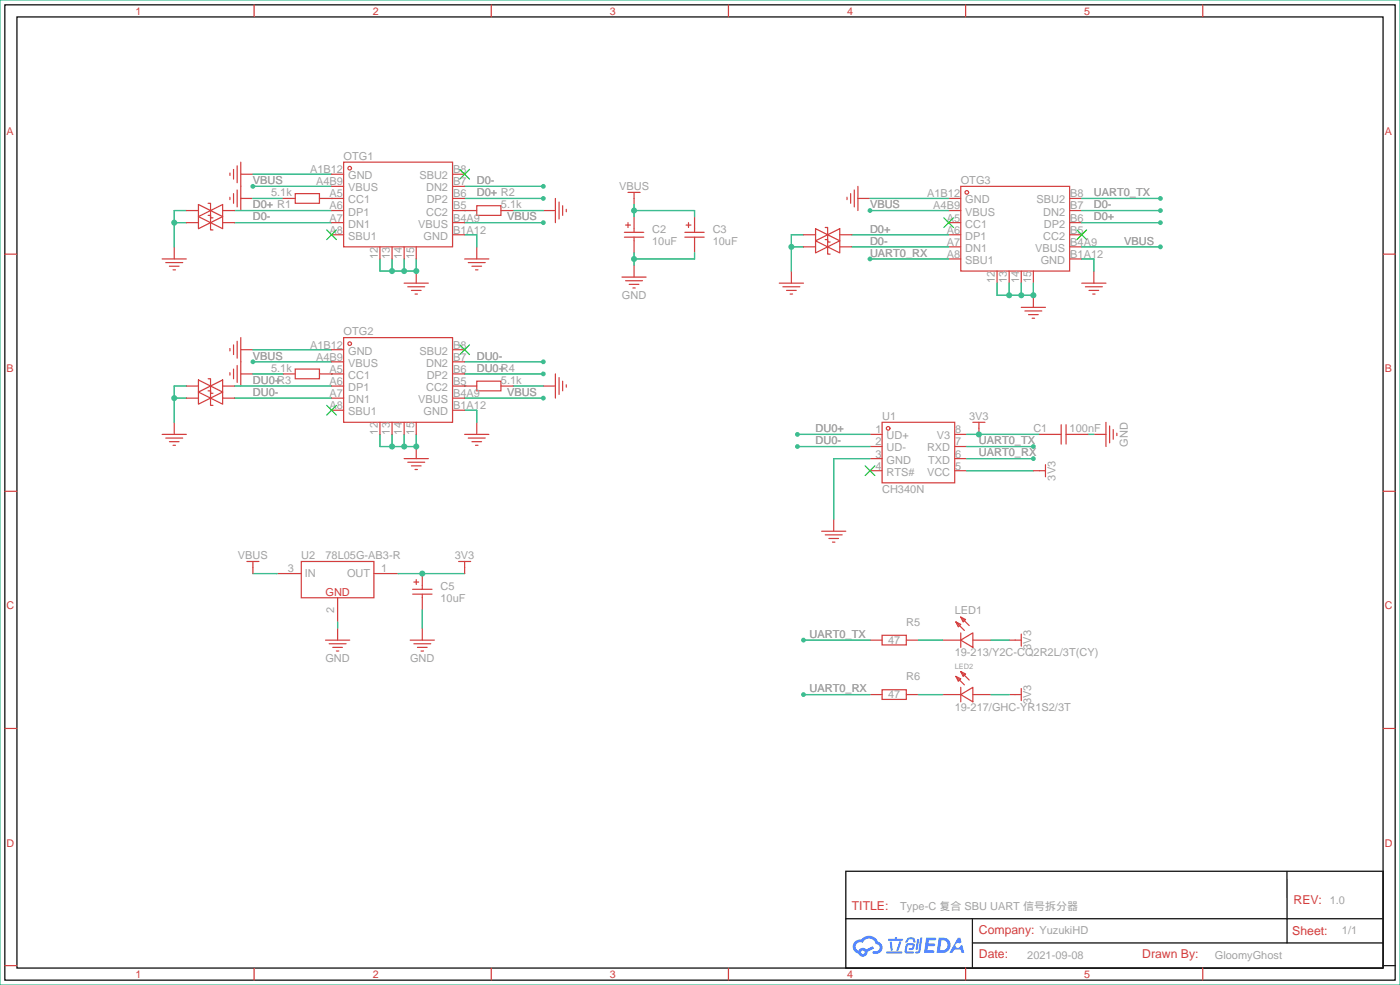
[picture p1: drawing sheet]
<svg xmlns="http://www.w3.org/2000/svg" width="294mm" height="207mm" viewBox="0 0 294 207" stroke-linecap="round" stroke-linejoin="round" font-family="sans-serif">
<path d="M0 0h293.9v206.8h-293.9z" fill="#fff" stroke="#3dbd91" stroke-width=".25"/>
<g fill="#3dbd91">
<circle cx="114" cy="46.7" r=".51"/>
<circle cx="114" cy="39.1" r=".51"/>
<circle cx="53.1" cy="39.1" r=".51"/>
<circle cx="114" cy="41.7" r=".51"/>
<circle cx="216.9" cy="93.7" r=".51"/>
<circle cx="216.9" cy="96.3" r=".51"/>
<circle cx="167.4" cy="91.2" r=".51"/>
<circle cx="167.4" cy="93.7" r=".51"/>
<circle cx="114" cy="83.6" r=".51"/>
<circle cx="114" cy="75.9" r=".51"/>
<circle cx="53.1" cy="75.9" r=".51"/>
<circle cx="114" cy="78.5" r=".51"/>
<circle cx="168.7" cy="134.4" r=".51"/>
<circle cx="168.7" cy="145.8" r=".51"/>
<circle cx="243.6" cy="51.8" r=".51"/>
<circle cx="243.6" cy="44.2" r=".51"/>
<circle cx="182.6" cy="44.2" r=".51"/>
<circle cx="243.6" cy="41.7" r=".51"/>
<circle cx="182.6" cy="54.4" r=".51"/>
<circle cx="243.6" cy="46.7" r=".51"/>
</g>
<path d="M1 1h291.9v204.7h-291.9zM3.6 3.6h286.7v199.6h-286.7zM177.5 182.9h112.8v20.3h-112.8zM177.6 192.8h112.6M204.1 197.9h86.1M204.1 192.8v10.2M270.2 182.9v15M290.3 202.7h2.6" fill="none" stroke="#000" stroke-width=".25"/>
<g fill="none" stroke="#d43d3d" stroke-width=".25">
<path d="M53.3 1v2.6M103.1 1v2.6M152.9 1v2.6M202.7 1v2.6M252.5 1v2.6M1 53.3h2.6M290.3 53.3h2.6M1 103.1h2.6M290.3 103.1h2.6M1 152.9h2.6M290.3 152.9h2.6M1 202.7h2.6"/>
<path d="M53.3 203.2v2.5M103.1 203.2v2.5M152.9 203.2v2.5M202.7 203.2v2.5M252.5 203.2v2.5"/>
</g>
<g fill="#5487ff">
<path d="M194.4 196.8h1.8l.3 .1-.1 .4-1.4 .1-.1 .6h1.2l.2 .3-.3 .3h-1.2l-.1 .9h1.3l.2 .2-.2 .3h-2z"/>
<path d="M201.1 196.8h.5l.2 1-.4 .2a.54 .54 0 0 0-.8 .2 .54 .54 0 0 0 .3 .8 .54 .54 0 0 0 .7-.5l.4-.2 .4 1.7h-.6l-.2-.7h-1.3l-.3 .7h-.7z"/>
<path d="M192.5 197.1h.5l-.4 2.1-.2 .2-.2-.2z"/>
<path d="M193.2 196.8h.4l-.4 2.8a.64 .64 0 0 1-.4 .5 .64 .64 0 0 1-.7-.2l.7-.3z"/>
<path d="M190.5 196.9l.5-.1h.8l.4 1-.4 .1-.3-.7-.7 .1a.68 .68 0 0 1-.7 .6l-.1-.2z"/>
<path d="M190.3 198.1l1.3-.1a.75 .75 0 0 1 .4 .8 .75 .75 0 0 1-.6 .6h-.6l-.1-.2 .3-.2h.4l.2-.6h-1l-.3 1.3h1.4l.2 .3-.3 .2h-1.3l-.3-.2-.1-.4z"/>
<path d="M186.1 199.7h3.1l.2 .2-.2 .3h-3.1z"/>
<path d="M188.7 197.6h.5l-.3 1.2a.73 .73 0 0 1-.5 .8l-.2-.2z"/>
<path d="M186.8 197.7h.4l.2 1.7-.2 .2-.2-.2z"/>
<path d="M186.4 197.1h1.4l.1-.4h.4v.4h1.1l.2 .2-.3 .2h-2.8z"/>
<path d="M197.1 196.8l-.5 3.2h1.1a1.64 1.64 0 0 0 1.8-1.6 1.64 1.64 0 0 0-1.9-1.6zM197.6 197.4a1.08 1.08 0 0 1 1.3 1.1 1.08 1.08 0 0 1-1.4 1h-.2z"/>
<path d="M179.5 197.6a1.5 1.5 0 0 0 .7 2.6 .99 .99 0 0 0 1.1 .6 .99 .99 0 0 0 .8-1l1.4-.7-.3-.5-1.3 .7-.2-.2a1 1 0 0 0-1.5 .5 .95 .95 0 0 1-.5-1.4 .95 .95 0 0 1 1.4-.3 1.46 1.46 0 0 1 1.5-.9 1.46 1.46 0 0 1 1.3 1.2 .78 .78 0 0 1 .7 1 .78 .78 0 0 1-1.1 .4 .3 .3 0 0 0-.4 .3 .3 .3 0 0 0 .3 .3 1.36 1.36 0 0 0 1.8-.8 1.36 1.36 0 0 0-.9-1.7 2.16 2.16 0 0 0-3.6-.5l-.7 .1zM180.8 199.9a.37 .37 0 0 1 .7 0 .37 .37 0 0 1-.7 0z"/>
</g>
<g fill="none" stroke="#d43d3d" stroke-width=".25">
<path d="M48.3 36.3v.5M49 35.6v2M49.8 34.8v3.6M49.8 39.9v3.5M50.5 36.6h2.6M50.5 34v10.2M69.6 36.6h2.5M69.6 39.1h2.5M72.1 34h22.9v17.8h-22.9zM95 36.6h2.5M95 39.1h2.5M179.3 39.9v3.5"/>
<path d="M180.1 39.1v5.1M201.7 39.1h22.8v17.8h-22.8zM34 54.4h5.1M34.8 55.1h3.6M35.6 55.9h2M36.3 56.6h.5M36.6 51.8v2.6M39.1 44.2h2.6M39.1 46.7h2.6M41.7 42.9l2.5 1.3-2.5 1.3zM41.7 45.5l2.5 1.2-2.5 1.3zM43.7 42.7h.5v3h.5"/>
<path d="M43.7 45.2h.5v3.1h.5M44.2 44.2l2.5-1.3v2.6zM44.2 46.7l2.5-1.2v2.5zM46.7 44.2h2.6M46.7 46.7h2.6M48.3 41.4v.5M49 40.6v2.1M50.5 41.7h2.6M59.4 41.7h2.6M62 40.6h5.1v2.1h-5.1zM67.1 41.7h5M69.6 44.2h2.5"/>
<path d="M69.6 46.7h2.5M69.6 49.3h2.5M79.8 51.8v2.6M82.3 51.8v2.6M84.8 59.4h5.1M84.8 51.8v2.6M87.4 51.8v2.6M87.4 56.9v2.5M95 44.2h5.1M95 41.7h2.5M95 46.7h2.5M95 49.3h2.5"/>
<path d="M97.5 54.4h5.1M98.3 55.1h3.6M99.1 55.9h2M99.8 56.6h.5M100.1 43.2h5.1v2h-5.1zM100.1 51.8v2.6M105.2 44.2h2.5M114 44.2h2.6M116.6 41.7v5M117.3 42.4v3.6M118.1 43.2v2M118.9 43.9v.6"/>
<path d="M130.6 58.2h5M131.1 48.8h4M131.1 49.8h4M131.3 47.2h1M131.3 58.9h3.6M131.8 46.7v1.1M131.8 40.4h2.6M132.1 59.7h2M133.1 40.4v2.5M133.1 45.5v3.3M133.1 49.8v3.3M133.1 55.6v2.6"/>
<path d="M143.8 48.8h4M143.8 49.8h4M144 47.2h1M144.5 46.7v1.1M145.8 45.5v3.3M145.8 49.8v3.3M163.6 59.4h5.1M166.1 56.9v2.5M168.7 49.3h2.5M168.7 51.8h2.5M171.2 48l2.5 1.3-2.5 1.2zM171.2 50.5l2.5 1.3-2.5 1.3z"/>
<path d="M173.2 47.8h.5v3h.5M173.2 50.3h.5v3h.5M173.7 49.3l2.6-1.3v2.5zM173.7 51.8l2.6-1.3v2.6zM176.3 49.3h2.5M176.3 51.8h2.5M177.8 41.4v.5M178.6 40.6v2.1M180.1 41.7h2.5M199.1 54.4h2.6M199.1 44.2h2.6M199.1 41.7h2.6"/>
<path d="M199.1 46.7h2.6M199.1 49.3h2.6M199.1 51.8h2.6M209.3 56.9v2.5M211.8 56.9v2.5M214.4 56.9v2.5M216.9 56.9v2.5M224.5 54.4h2.6M224.5 44.2h2.6M224.5 41.7h2.6M224.5 46.7h2.6M224.5 49.3h2.6"/>
<path d="M224.5 51.8h2.6M227.1 59.4h5.1M229.6 56.9v2.5M41.7 79.8l2.5 1.2-2.5 1.3zM43.7 79.5h.5v3.1h.5M48.3 73.2v.5M48.3 78.2v.5M49 72.4v2M49 77.5v2M49.8 71.6v3.6M49.8 76.7v3.6M50.5 70.9v10.1"/>
<path d="M50.5 73.4h2.6M50.5 78.5h2.6M59.4 78.5h2.6M62 77.5h5.1v2h-5.1zM67.1 78.5h5M69.6 73.4h2.5M69.6 75.9h2.5M72.1 70.9h22.9v17.7h-22.9zM85.6 60.2h3.6M86.4 61h2M87.1 61.7h.5M95 73.4h2.5"/>
<path d="M95 78.5h2.5M95 75.9h2.5M116.6 78.5v5.1M117.3 79.2v3.6M132.8 60.5h.5M164.3 60.2h3.6M165.1 61h2M165.9 61.7h.5M214.4 64.5h5.1M215.1 65.3h3.6M215.9 66h2M216.7 66.8h.5"/>
<path d="M216.9 62v2.5M227.8 60.2h3.6M228.6 61h2M229.4 61.7h.5M34 91.2h5.1M34.8 91.9h3.6M35.6 92.7h2M36.3 93.5h.5M36.6 88.6v2.6M39.1 81h2.6M39.1 83.6h2.6M41.7 82.3l2.5 1.3-2.5 1.2z"/>
<path d="M43.7 82h.5v3.1h.5M44.2 81l2.5-1.2v2.5zM44.2 83.6l2.5-1.3v2.5zM46.7 81h2.6M46.7 83.6h2.6M69.6 81h2.5M69.6 83.6h2.5M69.6 86.1h2.5M79.8 88.6v2.6M82.3 88.6v2.6M84.8 96.3h5.1M84.8 88.6v2.6"/>
<path d="M85.6 97h3.6M86.4 97.8h2M87.1 98.6h.5M87.4 88.6v2.6M87.4 93.7v2.6M95 81h5.1M95 83.6h2.5M95 86.1h2.5M97.5 91.2h5.1M98.3 91.9h3.6M99.1 92.7h2M99.8 93.5h.5"/>
<path d="M100.1 80h5.1v2h-5.1zM100.1 88.6v2.6M105.2 81h2.5M114 81h2.6M118.1 80v2M118.9 80.8v.5M182.6 91.2h2.6M182.6 93.7h2.6M182.6 96.3h2.6M182.6 98.8h2.6M185.2 88.6h15.2v12.7h-15.2zM200.4 91.2h2.5"/>
<path d="M200.4 93.7h2.5M200.4 96.3h2.5M200.4 98.8h2.5M204.2 88.6h2.6M205.5 88.6v2.6M216.9 98.8h2.6M218.2 91.2h4.6M219.5 97.5v2.6M222.8 89.2v4M223.8 91.2h4.5M223.8 89.2v4M229.6 91.2h2.6"/>
<path d="M232.2 88.6v5.1M232.9 89.4v3.6M233.7 90.2v2M234.4 90.9v.5M51.8 117.9h2.6M53.1 117.9v2.5M63.2 117.9h15.3v7.6h-15.3zM96.3 117.9h2.5M97.5 117.9v2.5M172.5 111.5h5M173.2 112.3h3.6M174 113h2"/>
<path d="M174.8 113.8h.5M175 109v2.5M58.2 120.4h5M68.3 134.4h5.1M69.1 135.1h3.5M69.8 135.9h2.1M70.6 136.7h.5M70.9 125.5v5.1M70.9 131.8v2.6M78.5 120.4h5.1M86.1 134.4h5.1M86.6 123.7h4.1"/>
<path d="M86.6 124.7h4.1M86.9 122.2h1M86.9 135.1h3.5M87.4 121.7v1M87.6 135.9h2.1M88.4 136.7h.5M88.6 120.4v3.3M88.6 124.7v3.3M88.6 131.8v2.6M182.6 134.4h2.6M185.2 133.4h5v2h-5zM190.2 134.4h2.6"/>
<path d="M197.9 134.4h3.8M200.7 130.6l1 .5-.5 .5zM200.7 130.6l1.7 1.7M201.7 134.4l2.5-1.6v3.1zM201.7 129.5l1 .5-.5 .6zM201.7 129.5l1.8 1.8M201.7 132.8v3.1M204.2 134.4h3.8M211.8 134.4h2.6M214.4 133.1v2.5M182.6 145.8h2.6M185.2 144.8h5v2h-5z"/>
<path d="M190.2 145.8h2.6M197.9 145.8h3.8M200.7 142l1 .5-.5 .5zM200.7 142l1.7 1.8M201.7 145.8l2.5-1.5v3zM201.7 141l1 .5-.5 .5zM201.7 144.3v3M201.7 141l1.8 1.7M204.2 145.8h3.8M211.8 145.8h2.6M214.4 144.5v2.6"/>
<circle cx="73.4" cy="35.3" r=".38"/>
<circle cx="202.9" cy="40.4" r=".38"/>
<circle cx="73.4" cy="72.1" r=".38"/>
<circle cx="186.4" cy="89.9" r=".38"/>
</g>
<g fill="none" stroke="#3dbd91" stroke-width=".25">
<path d="M53.1 39.1h16.5M53.1 36.6h16.5M97.5 39.1h16.5M36.6 46.7h2.5M39.1 44.2h-2.5v7.6M49.3 46.7h20.3M49.3 44.2h20.3M53.1 41.7h6.3M69.6 41.7h.1M79.8 54.4v2.5h7.6v-2.5M82.3 54.4v2.5M84.8 54.4v2.5"/>
<path d="M97.5 44.2h.1M97.5 49.3h2.6v2.5M97.5 46.7h16.5M97.5 41.7h16.5M107.7 44.2h6.3M133.1 44.2h12.7v1.3M133.1 42.9v2.6M133.1 53.1v2.5M145.8 53.1v1.3h-12.7M166.1 51.8h2.6M168.7 49.3h-2.6v7.6M178.8 49.3h20.3"/>
<path d="M178.8 51.8h20.3M182.6 44.2h16.5M182.6 41.7h16.5M182.6 54.4h16.5M209.3 59.4v2.6h7.6v-2.6M211.8 59.4v2.6M214.4 59.4v2.6M227.1 46.7h16.5M227.1 44.2h16.5M227.1 41.7h16.5M227.1 54.4h2.5v2.5M227.1 51.8h16.5"/>
<path d="M53.1 75.9h16.5M53.1 73.4h16.5M53.1 78.5h6.3M69.6 78.5h.1M97.5 75.9h16.5M97.5 78.5h16.5M36.6 83.6h2.5M39.1 81h-2.5v7.6M49.3 83.6h20.3M49.3 81h20.3M79.8 91.2v2.5h7.6v-2.5M82.3 91.2v2.5"/>
<path d="M84.8 91.2v2.5M97.5 81h.1M97.5 86.1h2.6v2.5M97.5 83.6h16.5M107.7 81h6.3M167.4 93.7h15.2M167.4 91.2h15.2M182.6 96.3h-7.6v12.7M202.9 93.7h14M202.9 96.3h14M202.9 91.2h15.3M202.9 98.8h14"/>
<path d="M228.3 91.2h1.3M53.1 120.4h5.1M70.9 130.6v1.2M83.6 120.4h13.9M88.6 128v3.8M168.7 134.4h13.9M192.8 134.4h5.1M208 134.4h3.8M168.7 145.8h13.9M192.8 145.8h5.1M208 145.8h3.8"/>
</g>
<g fill="none" stroke="#3c3" stroke-width=".25">
<path d="M96.5 35.6l2.1 2M98.6 35.6l-2.1 2M68.6 48.3l2 2M70.6 48.3l-2 2M198.1 45.7l2.1 2.1M200.2 45.7l-2.1 2.1M226.1 48.3l2 2M228.1 48.3l-2 2M96.5 72.4l2.1 2M98.6 72.4l-2.1 2M68.6 85.1l2 2M70.6 85.1l-2 2"/>
<path d="M181.6 97.8l2 2M183.6 97.8l-2 2"/>
</g>
<g fill="#3dbd91">
<circle cx="87.4" cy="56.9" r=".63"/>
<circle cx="84.8" cy="56.9" r=".63"/>
<circle cx="82.3" cy="56.9" r=".63"/>
<circle cx="36.6" cy="46.7" r=".63"/>
<circle cx="84.8" cy="93.7" r=".63"/>
<circle cx="87.4" cy="93.7" r=".63"/>
<circle cx="82.3" cy="93.7" r=".63"/>
<circle cx="36.6" cy="83.6" r=".63"/>
<circle cx="205.5" cy="91.2" r=".63"/>
<circle cx="133.1" cy="44.2" r=".63"/>
<circle cx="133.1" cy="54.4" r=".63"/>
<circle cx="88.6" cy="120.4" r=".63"/>
<circle cx="214.4" cy="62" r=".63"/>
<circle cx="216.9" cy="62" r=".63"/>
<circle cx="211.8" cy="62" r=".63"/>
<circle cx="166.1" cy="51.8" r=".63"/>
</g>
<g font-size="2.6" fill="#d43d3d">
<text x="178.8" y="191">TITLE:</text>
<text x="271.5" y="189.7">REV:</text>
<text x="205.5" y="196.1">Company: YuzukiHD</text>
<text x="271.3" y="196.3">Sheet:</text>
<text x="205.5" y="201.2">Date:</text>
<text x="239.8" y="201.2">Drawn By:</text>
</g>
<g font-size="2.3" fill="#a2a2a2">
<text x="72.1" y="33.6">OTG1</text>
<text x="53.1" y="38.7">VBUS</text>
<text x="56.9" y="41.2">5.1k</text>
<text x="65.1" y="36.3">A1B12</text>
<text x="66.4" y="38.9">A4B9</text>
<text x="69.2" y="41.4">A5</text>
<text x="73.1" y="40.2">VBUS</text>
<text x="73.1" y="37.6">GND</text>
<text x="88" y="37.6">SBU2</text>
<text x="89.4" y="40.2">DN2</text>
<text x="95.1" y="36.3">B8</text>
<text x="95.1" y="38.9">B7</text>
<text x="95.1" y="41.4">B6</text>
<text x="100.1" y="38.7">D0-</text>
<text x="100.1" y="41.2">D0+ R2</text>
<text x="130" y="39.9">VBUS</text>
<text x="194.6" y="41.4">A1B12</text>
<text x="201.7" y="38.7">OTG3</text>
<text x="224.7" y="41.4">B8</text>
<text x="229.6" y="41.2">UART0_TX</text>
<text x="53.1" y="46.3">D0-</text>
<text x="53.1" y="43.7">D0+ R1</text>
<text x="69.2" y="46.5">A7</text>
<text x="69.2" y="44">A6</text>
<text x="73.1" y="47.8">DN1</text>
<text x="73.1" y="45.2">DP1</text>
<text x="73.1" y="42.7">CC1</text>
<text x="87.8" y="47.8">VBUS</text>
<text x="89.4" y="45.2">CC2</text>
<text x="89.6" y="42.7">DP2</text>
<text x="95.1" y="44">B5</text>
<text x="95.1" y="46.5">B4A9</text>
<text x="105.2" y="43.7">5.1k</text>
<text x="106.4" y="46.3">VBUS</text>
<text x="182.6" y="43.7">VBUS</text>
<text x="195.9" y="44">A4B9</text>
<text x="198.7" y="46.5">A5</text>
<text x="202.6" y="47.8">CC1</text>
<text x="202.6" y="45.2">VBUS</text>
<text x="202.6" y="42.7">GND</text>
<text x="217.6" y="42.7">SBU2</text>
<text x="219" y="45.2">DN2</text>
<text x="219.1" y="47.8">DP2</text>
<text x="224.7" y="44">B7</text>
<text x="224.7" y="46.5">B6</text>
<text x="229.6" y="43.7">D0-</text>
<text x="229.6" y="46.3">D0+</text>
<text x="69.2" y="49">A8</text>
<text x="73.1" y="50.3">SBU1</text>
<text x="88.9" y="50.3">GND</text>
<text x="95.1" y="49">B1A12</text>
<text x="136.9" y="48.8">C2</text>
<text x="136.9" y="51.4">10uF</text>
<text x="149.6" y="48.8">C3</text>
<text x="149.6" y="51.4">10uF</text>
<text x="182.6" y="51.4">D0-</text>
<text x="182.6" y="48.8">D0+</text>
<text x="182.6" y="53.9">UART0_RX</text>
<text x="198.7" y="51.6">A7</text>
<text x="198.7" y="49">A6</text>
<text x="202.6" y="52.9">DN1</text>
<text x="202.6" y="50.3">DP1</text>
<text x="217.3" y="52.9">VBUS</text>
<text x="219" y="50.3">CC2</text>
<text x="224.7" y="49">B5</text>
<text x="224.7" y="51.6">B4A9</text>
<text x="236" y="51.4">VBUS</text>
<text x="79.3" y="54.4" transform="rotate(-90 79.3 54.4)">12</text>
<text x="81.8" y="54.4" transform="rotate(-90 81.8 54.4)">13</text>
<text x="84.4" y="54.4" transform="rotate(-90 84.4 54.4)">14</text>
<text x="86.9" y="54.4" transform="rotate(-90 86.9 54.4)">15</text>
<text x="198.7" y="54.1">A8</text>
<text x="202.6" y="55.4">SBU1</text>
<text x="208.8" y="59.5" transform="rotate(-90 208.8 59.5)">12</text>
<text x="211.4" y="59.5" transform="rotate(-90 211.4 59.5)">13</text>
<text x="213.9" y="59.5" transform="rotate(-90 213.9 59.5)">14</text>
<text x="216.5" y="59.5" transform="rotate(-90 216.5 59.5)">15</text>
<text x="218.5" y="55.4">GND</text>
<text x="224.7" y="54.1">B1A12</text>
<text x="130.5" y="62.8">GND</text>
<text x="72.1" y="70.4">OTG2</text>
<text x="53.1" y="75.5">VBUS</text>
<text x="65.1" y="73.2">A1B12</text>
<text x="66.4" y="75.7">A4B9</text>
<text x="73.1" y="77">VBUS</text>
<text x="73.1" y="74.4">GND</text>
<text x="88" y="74.4">SBU2</text>
<text x="89.4" y="77">DN2</text>
<text x="95.1" y="73.2">B8</text>
<text x="95.1" y="75.7">B7</text>
<text x="100.1" y="75.5">DU0-</text>
<text x="53.1" y="83.1">DU0-</text>
<text x="53.1" y="80.6">DU0+R3</text>
<text x="56.9" y="78">5.1k</text>
<text x="69.2" y="83.3">A7</text>
<text x="69.2" y="80.8">A6</text>
<text x="69.2" y="78.3">A5</text>
<text x="73.1" y="82.1">DP1</text>
<text x="73.1" y="79.5">CC1</text>
<text x="89.4" y="82.1">CC2</text>
<text x="89.6" y="79.5">DP2</text>
<text x="95.1" y="78.3">B6</text>
<text x="95.1" y="80.8">B5</text>
<text x="95.1" y="83.3">B4A9</text>
<text x="100.1" y="78">DU0+R4</text>
<text x="105.2" y="80.6">5.1k</text>
<text x="106.4" y="83.1">VBUS</text>
<text x="69.2" y="85.9">A8</text>
<text x="73.1" y="87.1">SBU1</text>
<text x="73.1" y="84.6">DN1</text>
<text x="87.8" y="84.6">VBUS</text>
<text x="88.9" y="87.1">GND</text>
<text x="95.1" y="85.9">B1A12</text>
<text x="185.2" y="88.2">U1</text>
<text x="203.4" y="88.2">3V3</text>
<text x="79.3" y="91.2" transform="rotate(-90 79.3 91.2)">12</text>
<text x="81.8" y="91.2" transform="rotate(-90 81.8 91.2)">13</text>
<text x="84.4" y="91.2" transform="rotate(-90 84.4 91.2)">14</text>
<text x="86.9" y="91.2" transform="rotate(-90 86.9 91.2)">15</text>
<text x="171.2" y="90.7">DU0+</text>
<text x="171.2" y="93.3">DU0-</text>
<text x="183.8" y="93.5">2</text>
<text x="183.8" y="91">1</text>
<text x="186.1" y="94.8">UD-</text>
<text x="186.1" y="92.2">UD+</text>
<text x="194.6" y="94.8">RXD</text>
<text x="196.6" y="92.2">V3</text>
<text x="200.5" y="91">8</text>
<text x="200.5" y="93.5">7</text>
<text x="205.5" y="93.3">UART0_TX</text>
<text x="205.5" y="95.8">UART0_RX</text>
<text x="216.9" y="90.7">C1</text>
<text x="224.5" y="90.7">100nF</text>
<text x="236.8" y="93.8" transform="rotate(-90 236.8 93.8)">GND</text>
<text x="183.8" y="98.6">4</text>
<text x="183.8" y="96">3</text>
<text x="186.1" y="99.8">RTS#</text>
<text x="186.1" y="97.3">GND</text>
<text x="194.6" y="99.8">VCC</text>
<text x="194.8" y="97.3">TXD</text>
<text x="200.5" y="96">6</text>
<text x="200.5" y="98.6">5</text>
<text x="221.5" y="100.9" transform="rotate(-90 221.5 100.9)">3V3</text>
<text x="185.2" y="103.4">CH340N</text>
<text x="49.9" y="117.4">VBUS</text>
<text x="63.2" y="117.4">U2</text>
<text x="68.3" y="117.4">78L05G-AB3-R</text>
<text x="95.5" y="117.4">3V3</text>
<text x="60.4" y="120.2">3</text>
<text x="64" y="121.2">IN</text>
<text x="72.8" y="121.2">OUT</text>
<text x="80" y="120.2">1</text>
<text x="92.5" y="123.7">C5</text>
<text x="70.1" y="128.8" transform="rotate(-90 70.1 128.8)">2</text>
<text x="92.5" y="126.3">10uF</text>
<text x="190.2" y="131.4">R5</text>
<text x="200.4" y="128.8">LED1</text>
<text x="169.9" y="133.9">UART0_TX</text>
<text x="186.4" y="135.2">47</text>
<text x="200.4" y="137.7">19-213/Y2C-CQ2R2L/3T(CY)</text>
<text x="216.5" y="136.4" transform="rotate(-90 216.5 136.4)">3V3</text>
<text x="68.3" y="139">GND</text>
<text x="86.1" y="139">GND</text>
<text x="190.2" y="142.8">R6</text>
<text x="169.9" y="145.3">UART0_RX</text>
<text x="186.4" y="146.6">47</text>
<text x="200.4" y="149.1">19-217/GHC-YR1S2/3T</text>
<text x="216.5" y="147.8" transform="rotate(-90 216.5 147.8)">3V3</text>
<text x="189" y="191.1">Type-C 复合 SBU UART 信号拆分器</text>
<text x="279.1" y="189.8">1.0</text>
<text x="281.7" y="196.1">1/1</text>
<text x="215.6" y="201.2">2021-09-08</text>
<text x="255" y="201.2">GloomyGhost</text>
</g>
<text font-size="2.3" fill="#d43d3d" x="68.3" y="125">GND</text>
<g font-size="2.2" fill="#d43d3d">
<text x="28.4" y="3.1">1</text>
<text x="78.2" y="3.1">2</text>
<text x="128" y="3.1">3</text>
<text x="177.8" y="3.1">4</text>
<text x="227.6" y="3.1">5</text>
<text x="1.4" y="28.3">A</text>
<text x="290.7" y="28.3">A</text>
<text x="1.4" y="78.1">B</text>
<text x="290.7" y="78.1">B</text>
<text x="1.4" y="127.9">C</text>
<text x="290.7" y="127.9">C</text>
<text x="1.4" y="177.7">D</text>
<text x="290.7" y="177.7">D</text>
<text x="28.4" y="205.3">1</text>
<text x="78.2" y="205.3">2</text>
<text x="128" y="205.3">3</text>
<text x="177.8" y="205.3">4</text>
<text x="227.6" y="205.3">5</text>
</g>
<text font-size="1.6" fill="#a2a2a2" x="200.4" y="140.4">LED2</text>
</svg>
